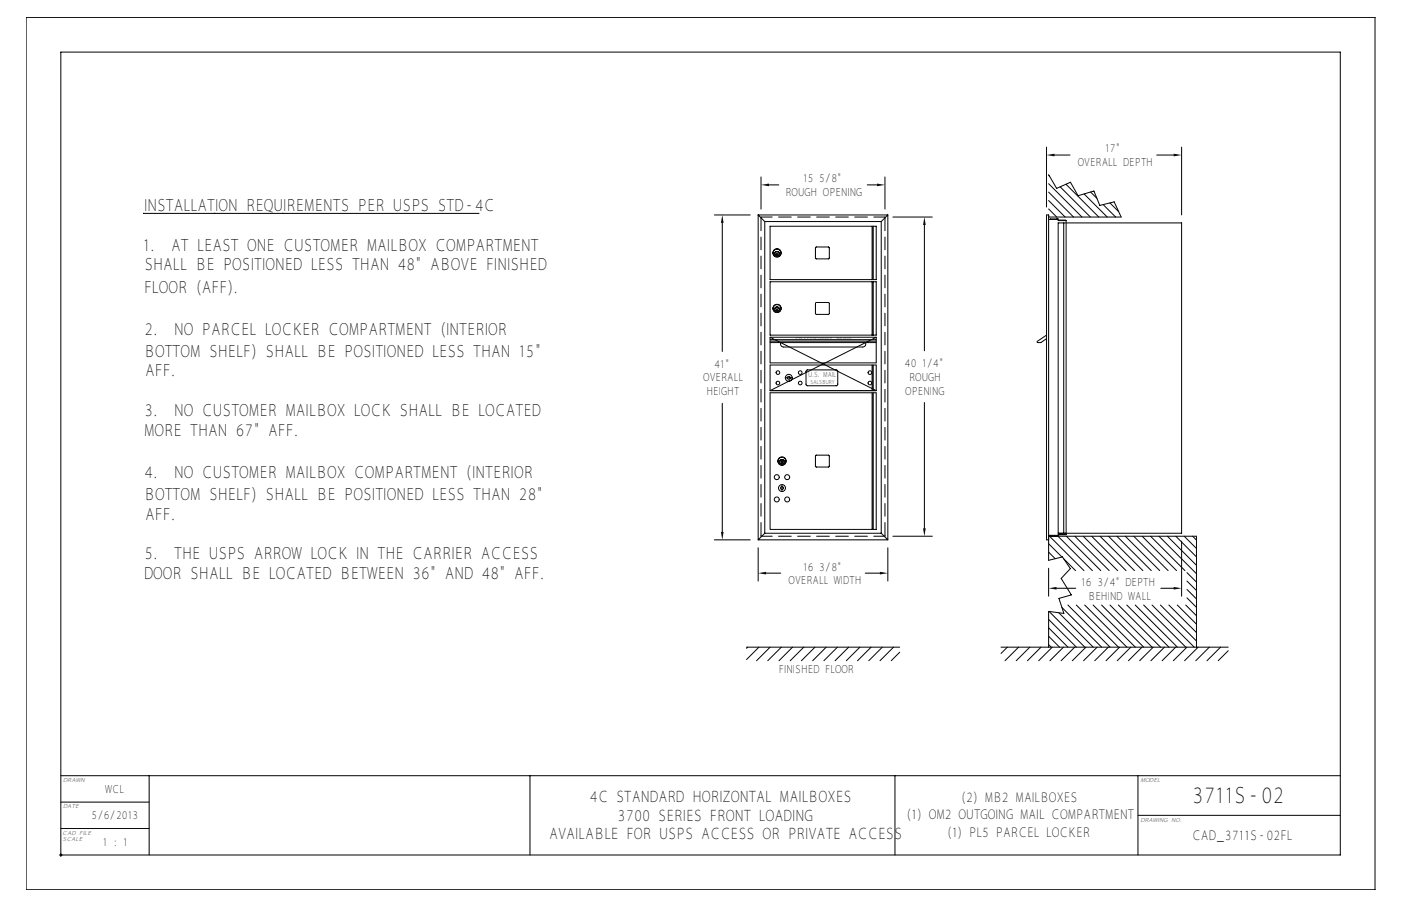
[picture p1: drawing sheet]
<svg xmlns="http://www.w3.org/2000/svg" width="432mm" height="279mm" viewBox="0 0 432 279" stroke-linecap="round" stroke-linejoin="round" font-family="sans-serif">
<g fill="none" stroke="#000" stroke-width=".31">
<path d="M8.1 5.4h415.7v269h-415.7zM234.6 54.6v9.9M237 57h3M267.3 57h3M272.8 54.6v9.9M322.5 45.4v18.4M323.2 53.8l2.5 4.3 4.2-1.9 2.4 4.2 4.9-1.5 1.8 4.4 4.4-1 2.2 4.6h-22.4M323.2 59.2l7.7 7.7M323.2 56.7l10.3 10.2M323.2 54.1l.3 .3M325 47.8h4.8M326.8 57.6l9.3 9.3"/>
<path d="M328.5 56.8l10.2 10.1M334.1 59.8l7.2 7.1M336.1 59.2l2 2M356.5 47.8h5.2M364.2 45.4v20.9M44.4 65.8h-.3h103.7M220.2 66.3h11M222.6 68.7v39.7M233.7 66.3v100.2M233.7 66.3h39.9M233.7 66.3l2 2M234.6 66.9v.3"/>
<path d="M235.7 68.3v96.1h35.9M235.7 68.3h35.9M237.3 69.8h32.8v16.4h-32.8zM239.4 78l.2 .8zM251.4 76.3h4.1v3.4h-4.1zM268.8 69.8v16.4M269.1 69.8v16.4M271.6 68.3v96.1M272.8 66.9v.3M273.6 66.3v100.2l-2-2.1M273.6 66.3l-2 2M275.2 66.9h12.2"/>
<path d="M284.9 69.4v38.8M323.2 64.4l2.5 2.5M323.2 61.8l5.1 5.1M323.7 67.7v-.2h2.4v.5h2.5M325.8 67.5v.2M325.8 67.5v.2h-2.6M326.1 68.7h38.1v95.7h-38.1zM326.4 68v-.1h2.1v.1M327.9 68.7v95.7M328.6 68l-.1 96.9h-2.1v-.2M340 63.1l3.9 3.8M342.1 62.6l2.7 2.7"/>
<path d="M237.3 86.9h32.8v16.4h-32.8zM239.4 95.2l.2 .7zM251.4 93.4h4.1v3.5h-4.1zM268.8 86.9v16.4M269.1 86.9v16.4M237.3 104v7.9h32.8v-7.9M237.3 104l32.8 16.5M237.3 105.2h32.8M237.3 105.6h32.8M237.3 104.7h32.8M237.3 104h32.8M240.7 105.6a.95 .95 0 0 0 .8 1.4h24.4a.95 .95 0 0 0 .9-1.4"/>
<path d="M242 116.5h2.2M248.6 114.2l9.3-.1 .3 .5v4.1l-.5 .3-9-.1-.3-.4zM268.8 112.6v7.9M269.1 112.6v7.9M270.1 104l-32.8 16.5M322.5 103.3l-2.8 2.2 1.1 .1 1.7-1.1M222.6 124.4v39.6M237.3 121.1h32.8v42.2h-32.8zM237.3 120.5v-7.9h32.8v7.9M237.3 120.5h32.8M268.8 121.1v42.2M269.1 121.1v42.2"/>
<path d="M284.9 124.1v38.8M240.9 142.2l.2 .8zM241 149.4v2.2M251.4 140.5h4.1v3.4h-4.1zM220.2 166.5h11M233.7 168.9v10.3M234.6 165.1v.3M235.7 164.4l-2 2.1h39.9M236.1 176.8h4.5M266.7 176.8h4.5M272.8 165.1v.3M273.6 168.9v10.3"/>
<path d="M275.2 165.4h12.2M323.2 165.4h45.6v34.2M323.2 166.5h-.7v-100.2h.7v106.5l4.3-1.1 2.4 3.7-2.8 3 3.1 5.1-3.8 1 1.5 4.7-4.7-.7v11.1M323.2 175.2v8.7M323.2 170.3l2 2M323.2 167.7l4.1 4.1M323.5 165.4l10.6 10.6M323.7 165.1v.2h2.1v-.2M326.1 165.4l10.6 10.6M327.9 172.3l3.6 3.7M328.6 164.7h-2.5v.6l-2.9-.2M328.7 165.4l10.6 10.6"/>
<path d="M331.3 165.4l10.6 10.6M333.9 165.4l10.6 10.6M336.5 165.4l10.6 10.6M339 165.4l10.6 10.6M341.6 165.4l10.6 10.6M344.2 165.4l10.6 10.6M346.8 165.4l10.6 10.6M349.4 165.4l10.6 10.6M352 165.4l10.6 10.6M354.6 165.4l10.6 10.6M357.2 165.4l11.6 11.5M359.8 165.4l9 8.9"/>
<path d="M362.4 165.4l6.4 6.3M364.2 166.9v17M365 165.4l3.8 3.7M365.8 179.2l3 2.9M365.8 176.6l3 2.9M367.6 165.4l1.2 1.2M230.1 199.6h47.2M230.4 199.6l-.3 .3M233.9 199.6l-3.8 3.8M237.4 199.6l-4.2 4.2M240.8 199.6l-4.2 4.2M244.3 199.6l-4.2 4.2"/>
<path d="M247.7 199.6l-4.2 4.2M251.2 199.6l-4.2 4.2M254.6 199.6l-4.1 4.2M258.1 199.6l-4.2 4.2M261.6 199.6l-4.2 4.2M265 199.6l-4.2 4.2M268.5 199.6l-4.2 4.2M271.9 199.6l-4.1 4.2M275.4 199.6l-4.2 4.2M308.5 199.6h70M310.5 199.6l-2 1.9M313.9 199.6l-4.1 4.2"/>
<path d="M317.4 199.6l-4.2 4.2M320.9 199.6l-4.2 4.2M323.2 198.8l.8 .8M323.2 196.2l3.4 3.4M323.2 193.6l6 6M323.2 191l8.6 8.6M323.3 188.6l11.1 11M324.3 199.6l-4.2 4.2M325.6 181.4h6M326.3 189l10.6 10.6M327.3 187.3l12.2 12.3M327.8 199.6l-4.2 4.2"/>
<path d="M329.1 186.6l13 13M331.2 199.6l-4.2 4.2M331.7 186.6l13 13M334.3 186.6l13 13M334.7 199.6l-4.2 4.2M336.9 186.6l13 13M338.1 199.6l-4.1 4.2M339.5 186.6l13 13M341.6 199.6l-4.2 4.2M342.1 186.6l13 13M344.7 186.6l13 13M345.1 199.6l-4.2 4.2"/>
<path d="M347.3 186.6l13 13M348.5 199.6l-4.2 4.2M349.9 186.6l13 13M352 199.6l-4.2 4.2M352.5 186.6l13 13M355.1 186.6l13 13M355.4 199.6l-4.1 4.2M357.7 186.6l11.1 11.1M357.8 181.4h3.9M358.9 199.6l-4.2 4.2M360.3 186.6l8.5 8.5M362.4 199.6l-4.2 4.2"/>
<path d="M362.8 186.6l6 5.9M365.4 186.6l3.4 3.3M365.8 199.6l-4.2 4.2M365.8 184.4l3 2.9M365.8 181.8l3 2.9M369.3 199.6l-4.2 4.2M372.7 199.6l-4.2 4.2M376.2 199.6l-4.2 4.2M277.3 201.1l-2.6 2.7M378.5 200.7l-3 3.1M18.8 239.2h257M46 239.2v24.5"/>
<path d="M163.3 239.2v24.5M350.7 239.2h-74.9v24.5M350.7 239.2h62.4M350.7 239.2v24.5M18.8 247.4h27.2M18.8 255.5h27.2M53.8 243.6l.7-.5 1.2-.3h55.3a2.68 2.68 0 0 1 2.6 2.7v6.3a2.68 2.68 0 0 1-2.6 2.7h-55.3a2.68 2.68 0 0 1-2.7-2.7v-6.7zM54.1 243.9l.9-.6 .7-.1h55.3a2.29 2.29 0 0 1 2.3 2.3v6.3a2.29 2.29 0 0 1-2.3 2.3h-55.3a2.29 2.29 0 0 1-2.3-2.3v-6.7zM54.3 244.2l1.4-.6h55.3a1.91 1.91 0 0 1 1.9 1.9v6.3a1.91 1.91 0 0 1-1.9 1.9h-55.3a1.91 1.91 0 0 1-1.9-1.9v-6.3zM55 244.8l.7-.3h55.3l.6 .3 .3 .7v6.3l-.3 .7-.6 .3h-55.3l-.7-.3-.3-.7v-6.3zM55.1 246.4h1.7M55.1 249.4h5.9"/>
<path d="M55.1 249.8h1.2M55.1 250.2h1.3M55.1 250.6h1.4M55.1 251h1.8M55.1 246.8h1.4M55.1 247.2h1.3M55.1 247.5h1.2M55.1 247.9h1.2M55.1 248.3h1.2M55.1 248.7h1.4M55.1 249.1h1.6M55.1 251.4h56.5"/>
<path d="M55.1 251.7h56.5M55.1 245.6h56.5M55.1 246h56.5M55.1 252.1h56.4M55.1 245.2h56.4M55.6 252.4h55.5M55.6 244.9h55.5M55.7 244.9l-.4 .2-.2 .4v6.3l.2 .4 .4 .2M56.3 249.4a1.48 1.48 0 0 0 1.4 1.9M56.5 249.4l.2 1.1 .7 .5h3.9a1.52 1.52 0 0 0 1.2-1.4 1.52 1.52 0 0 0-1.2-1.5h-2.9l-.3-.3 .3-.3h2.3l.3 .4h1.5l-.1-1-.5-.5-4.2-.1a1.52 1.52 0 0 0-1.2 1.5 1.52 1.52 0 0 0 1.2 1.5h3l.3 .3-.3 .3h-2.3l-.3-.5M57.7 246.1a1.73 1.73 0 0 0-1.4 1.7 1.73 1.73 0 0 0 1.4 1.7M58.2 249.8h2.6"/>
<path d="M58.3 247.8h2.4M61.3 246.1a1.54 1.54 0 0 1 1.4 2h-.6l.4 .5 .2 1.1 1.9-3.5M62.2 246.4h2.3M62.3 248.3h1.2M62.5 246.8h1.8M62.6 248.7h.7M62.7 247.2h1.4M62.7 249.1h.4M62.7 247.5h1.2M62.7 247.9h1M64.2 251.1l.4-.9h2.7l.5 .9M64.2 251h3.5"/>
<path d="M64.4 250.6h3.1M64.8 246.3h2.4l2.5 4.7h-1.7l-.7-1.1h-2.7l-.6 1.1h-1.8zM66 247.7l.3 .6h-.6zM66 247.3l.7 1.4h-1.5zM67.3 246.2l2.4 4.4v-4.3M67.5 246.4h2.2M67.7 246.8h2M67.9 247.2h1.8M68.1 247.5h1.6M68.3 247.9h1.4M68.5 248.3h1.2M68.7 248.7h1"/>
<path d="M68.9 249.1h.8M69.1 249.4h.6M69.3 249.8h.4M69.9 246.3h1.5v3.6h3.9v1.1h-5.4zM71.6 246.8h3.9M71.6 247.2h3.7M71.6 247.5h3.7M71.6 247.9h3.7M71.6 248.3h3.7M71.6 248.7h3.8M75.5 251v-.4l.5 .5 .7 .2M75.8 246.4h-4.2v3h3.7"/>
<path d="M75.8 246.6l.9-.3h3.9l.7 .6 .2 1h-1.6l-.3-.4h-2.3l-.3 .3 .3 .3h3a1.52 1.52 0 0 1 1.2 1.5 1.52 1.52 0 0 1-1.2 1.4l-4.2-.1-.5-.4-.1-1.1h1.5l.3 .5h2.3l.3-.3-.3-.3h-2.9a1.56 1.56 0 0 1-.9-2.7zM76.7 246.1a1.75 1.75 0 0 0-1.5 1.2 1.75 1.75 0 0 0 .5 1.8h-4.1M77.2 249.8h2.6M77.4 249.4h2.2M77.5 247.5h2.1M77.5 247.9h2.1M80.3 246.1a1.54 1.54 0 0 1 1.4 2h-.7a1.77 1.77 0 0 1 .7 1.8 1.77 1.77 0 0 1-1.4 1.4M81.1 251h1.1M81.2 246.4h1M81.3 248.3h.9M81.5 250.6h.7M81.5 246.8h.7"/>
<path d="M81.5 248.7h.7M81.6 250.2h.6M81.6 247.2h.6M81.7 249.1h.5M81.7 249.4h.5M81.7 249.8h.5M81.7 247.5h.5M81.7 247.9h.5M82.2 246.3v4.7M84 249.2h2.6l.3 .4-.3 .3h-2.6zM84 247.4h2.6l.3 .4-.3 .3h-2.6zM84.2 249.4l2.5 .2-2.5 .1z"/>
<path d="M84.2 247.6l2.5 .1-2.5 .2zM87.1 246.1a1.62 1.62 0 0 1 1.3 2.4 1.69 1.69 0 0 1-1.2 2.8M87.1 246.3a1.44 1.44 0 0 1 1 2.3 1.49 1.49 0 0 1-.9 2.4h-4.8v-4.7h4.8M88 246.4h1.2M88.1 251h1.7M88.3 246.8h.9M88.4 250.6h1M88.5 248.3h.7M88.5 248.7h.7M88.5 247.2h.7M88.5 247.9h.7M88.5 247.5h.7"/>
<path d="M88.6 250.2h.7M88.6 249.1h.6M88.6 249.4h.6M88.6 249.8h.6M89.2 246.3v3.6a1.4 1.4 0 0 0 1.4 1.4M89.4 246.3h1.6v3.3l.3 .3 3-.1 .1-3.5h1.5l-.1 4.2-.5 .4-.6 .1-4.7-.1-.4-.4-.2-.6zM91.2 246.3l.1 3.4h2.9v-3.4M91.2 246.4h3M91.2 249.4h3M91.2 246.8h3M91.2 247.2h3M91.2 247.5h3"/>
<path d="M91.2 247.9h3M91.2 248.3h3M91.2 248.7h3M91.2 249.1h3M95.6 251h1.2M95.9 250.6h.9M96.1 250.2h.7M96.1 246.3v3.6a1.4 1.4 0 0 1-1.4 1.4M96.1 246.4h.7M96.1 249.4h.7M96.1 249.8h.7M96.1 246.8h.7"/>
<path d="M96.1 247.2h.7M96.1 247.5h.7M96.1 247.9h.7M96.1 248.3h.7M96.1 248.7h.7M96.1 249.1h.7M96.8 246.3v4.7M98.6 247.4h2.7l.2 1.1-.3 .2h-2.6zM98.8 247.6h2.4l.1 .8-2.5 .1zM98.8 250.2h2.5M98.8 250.6h2.5M98.8 251h2.5"/>
<path d="M98.8 247.9h2.5M98.8 248.3h2.5M101.3 250.2l-2.5-.1v.9M101.3 250.2v.8M101.8 246.1a1.4 1.4 0 0 1 1.4 1.4v1.1l1.6 .1M102.9 246.4l2.7 3.2v1.4M103 248.6v.2a.48 .48 0 0 0-.3 .5 .48 .48 0 0 0 .3 .4v1.3h-1.5v-.9l-.3-.2h-2.6v1.1h-1.6v-4.7h4.8l.9 .3a2.15 2.15 0 0 1 .3 2M103 246.3h2l1.6 1.8 1.6-1.8h2l-2.8 3.2v1.5h-1.6v-1.5zM103.1 249.4h2.4M103.1 249.1h2.1M103.2 247.2h.3M103.2 249.8h2.4"/>
<path d="M103.2 248.6l-.2 .7 .2 1.7M103.2 250.2h2.4M103.2 250.6h2.4M103.2 251h2.4M103.2 247.5h.6M103.2 247.9h1M103.2 248.3h1.3M105.2 246.1l1.4 1.6 1.4-1.6M105.4 246.4h2.4M105.8 246.8h1.7M106.1 247.2h1M106.4 247.5h.4"/>
<path d="M107.6 249.8h4M107.6 250.2h4M107.6 250.6h4M107.6 251h4M107.7 249.4h3.9M108 249.1h3.6M108.4 248.7h3.2M108.7 248.3h2.9M109 247.9h2.6M109.4 247.5h2.2M109.7 247.2h1.9M110 246.8h1.6"/>
<path d="M111 244.9l.4 .2 .2 .4v6.3l-.2 .4-.4 .2M111.6 246.4h-1.2l-2.8 3.2v1.4M350.7 251.4h62.4M18.3 263.7h394.8v-247.6h-394.3v248.1"/>
<circle cx="239.5" cy="78.3" r=".7"/>
<circle cx="239.5" cy="78" r="1.28"/>
<circle cx="239.5" cy="78.3" r=".73"/>
<circle cx="239.5" cy="78.3" r=".76"/>
<circle cx="239.5" cy="78" r="1.19"/>
<circle cx="239.5" cy="95.1" r="1.28"/>
<circle cx="239.5" cy="95.4" r=".7"/>
<circle cx="239.5" cy="95.4" r=".73"/>
<circle cx="239.5" cy="95.4" r=".76"/>
<circle cx="239.5" cy="95.1" r="1.19"/>
<circle cx="239.8" cy="114.9" r=".56"/>
<circle cx="239.8" cy="118.1" r=".56"/>
<circle cx="243.1" cy="116.5" r=".46"/>
<circle cx="243.1" cy="116.5" r="1.07"/>
<circle cx="246.6" cy="114.9" r=".56"/>
<circle cx="246.6" cy="118.1" r=".56"/>
<circle cx="268.1" cy="114.9" r=".56"/>
<circle cx="268.1" cy="118.1" r=".56"/>
<circle cx="239.4" cy="147.1" r=".76"/>
<circle cx="239.4" cy="154" r=".76"/>
<circle cx="241" cy="150.5" r=".46"/>
<circle cx="241" cy="142.2" r="1.19"/>
<circle cx="241" cy="150.5" r="1.07"/>
<circle cx="241" cy="142.5" r=".7"/>
<circle cx="241" cy="142.5" r=".73"/>
<circle cx="241" cy="142.5" r=".76"/>
<circle cx="241" cy="142.2" r="1.28"/>
<circle cx="242.6" cy="147.1" r=".76"/>
<circle cx="242.6" cy="154" r=".76"/>
</g>
<path d="M234.6 57l2.4-.4v.8zM270.3 56.6l2.5 .4-2.5 .4zM322.5 47.8l2.5-.4v.8zM361.7 47.4l2.5 .4-2.5 .4zM222.6 66.3l.4 2.4h-.8zM284.9 66.9l.4 2.5h-.8zM222.2 164h.8l-.4 2.5zM233.7 176.8l2.4-.5v.9zM271.2 176.3l2.4 .5-2.4 .4zM284.5 162.9h.8l-.4 2.5zM323.2 181.4l2.4-.4v.8zM361.7 181l2.5 .4-2.5 .4z" fill="#000"/>
<path d="M234.6 165.4v-98.5M272.8 165.4v-98.5" fill="none" stroke="#000" stroke-width=".31" stroke-dasharray="3.9 2" stroke-dashoffset="-.3"/>
<path d="M234.6 66.9h38.2M234.6 165.4h38.2" fill="none" stroke="#000" stroke-width=".31" stroke-dasharray="3.9 2" stroke-dashoffset=".5"/>
<path d="M48.3 241.4h112.8v20.9h-112.8z" fill-rule="evenodd" fill="#fff"/>
<text font-size="6.9" x="367.4" y="247.8">3711S-02</text>
<g font-size="5.2">
<text x="44.4" y="65.1">INSTALLATION REQUIREMENTS PER USPS STD-4C</text>
<text x="44.1" y="77.3">1.</text>
<text x="52.8" y="77.3">AT LEAST ONE CUSTOMER MAILBOX COMPARTMENT</text>
<text x="44.5" y="83.4">SHALL BE POSITIONED LESS THAN 48&quot; ABOVE FINISHED</text>
<text x="44.4" y="90.2">FLOOR (AFF).</text>
<text x="44.5" y="103.2">2.</text>
<text x="53.7" y="103.2">NO PARCEL LOCKER COMPARTMENT (INTERIOR</text>
<text x="44.4" y="110">BOTTOM SHELF) SHALL BE POSITIONED LESS THAN 15&quot;</text>
<text x="44.8" y="116.1">AFF.</text>
<text x="44.5" y="128.3">3.</text>
<text x="53.7" y="128.3">NO CUSTOMER MAILBOX LOCK SHALL BE LOCATED</text>
<text x="44.4" y="134.4">MORE THAN 67&quot; AFF.</text>
<text x="44.5" y="147.4">4.</text>
<text x="53.7" y="147.4">NO CUSTOMER MAILBOX COMPARTMENT (INTERIOR</text>
<text x="44.4" y="154.2">BOTTOM SHELF) SHALL BE POSITIONED LESS THAN 28&quot;</text>
<text x="44.8" y="160.3">AFF.</text>
<text x="44.5" y="172.5">5.</text>
<text x="53.7" y="172.5">THE USPS ARROW LOCK IN THE CARRIER ACCESS</text>
<text x="44.4" y="178.6">DOOR SHALL BE LOCATED BETWEEN 36&quot; AND 48&quot; AFF.</text>
</g>
<g font-size="4.8">
<text x="181.8" y="247.5">4C STANDARD HORIZONTAL MAILBOXES</text>
<text x="190.4" y="253.2">3700 SERIES FRONT LOADING</text>
<text x="169.2" y="258.9">AVAILABLE FOR USPS ACCESS OR PRIVATE ACCESS</text>
</g>
<g font-size="4.1">
<text x="296.3" y="247.3">(2) MB2 MAILBOXES</text>
<text x="279.4" y="252.7">(1) OM2 OUTGOING MAIL COMPARTMENT</text>
<text x="291.9" y="258.2">(1) PL5 PARCEL LOCKER</text>
<text x="367.4" y="259">CAD_3711S-02FL</text>
</g>
<g font-size="3.5">
<text x="340.6" y="47">17&quot;</text>
<text x="332.2" y="51.1">OVERALL DEPTH</text>
<text x="247.5" y="56.2">15 5/8&quot;</text>
<text x="242.1" y="60.5">ROUGH OPENING</text>
<text x="220.2" y="113.5">41&quot;</text>
<text x="278.9" y="113.3">40 1/4&quot;</text>
<text x="216.8" y="117.6">OVERALL</text>
<text x="280.2" y="117.6">ROUGH</text>
<text x="217.8" y="121.7">HEIGHT</text>
<text x="279" y="121.7">OPENING</text>
<text x="247.5" y="175.9">16 3/8&quot;</text>
<text x="243" y="180.2">OVERALL WIDTH</text>
<text x="333.3" y="180.6">16 3/4&quot; DEPTH</text>
<text x="335.4" y="184.9">BEHIND WALL</text>
<text x="240.1" y="207.4">FINISHED FLOOR</text>
<text x="32.4" y="244.5">WCL</text>
<text x="28.2" y="252.6">5/6/2013</text>
<text x="31.7" y="260.8">1 : 1</text>
</g>
<text font-size="2.2" x="249" y="116.4">U.S. MAIL</text>
<g font-size="1.8">
<text x="19.5" y="241.2">DRAWN</text>
<text x="351.5" y="241.2">MODEL</text>
<text x="19.5" y="249.3">DATE</text>
<text x="19.2" y="257.5">CAD FILE</text>
<text x="351.5" y="253.4">DRAWING NO.</text>
<text x="19.3" y="259.5">SCALE</text>
</g>
<text font-size="1.7" x="249.8" y="118.3">SALSBURY</text>
<g font-size=".5">
<text x="245.2" y="104.6">OUTGOING</text>
<text x="257.8" y="104.6">MAIL</text>
</g>
</svg>
